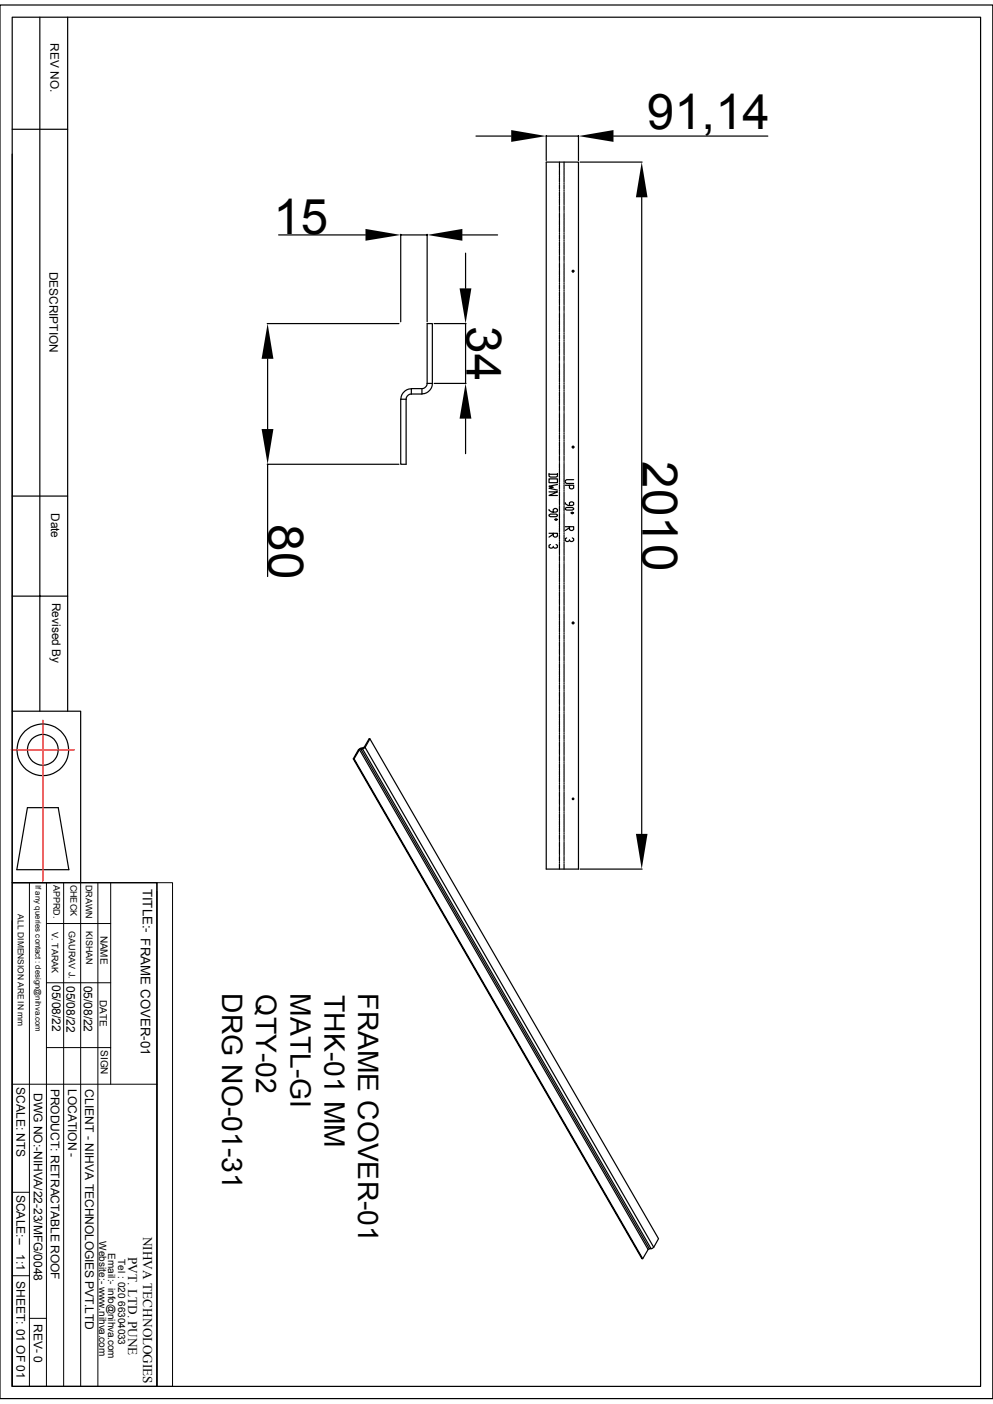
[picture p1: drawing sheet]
<svg xmlns="http://www.w3.org/2000/svg" width="210mm" height="297mm" viewBox="0 0 210 297" stroke-linecap="round" stroke-linejoin="round" font-family="sans-serif">
<g fill="none" stroke="#000" stroke-width=".25">
<path d="M0 1.1h210v294.8h-210zM2.6 3.6h204.8v289.7h-204.8zM8.4 3.6v146.9M14.3 3.6v146.9M2.6 32.6v117.9h14.5v36.2M2.6 27.3h11.7M100.7 28.8h7.4M115.5 34.3h6.8v149.6h-6.8zM115.5 28.7v5.3M115.5 28.8h6.8M118.3 34.3v1.2M118.3 35.6v.3"/>
<path d="M118.3 36v1M118.3 37.2v.2M118.3 37.5v1M118.3 38.7v.2M118.3 39.1v.9M119.3 34.3v1.2M119.3 35.6v.3M119.3 36v1M119.3 37.2v.2M119.3 37.5v1M119.3 38.7v.2M119.3 39.1v.9"/>
<path d="M122.3 28.7v5.3M122.7 34.3h13.1M129.8 28.8h32.6M58.9 49.7h18.4M84.8 49.6v18.5M84.8 49.7h5.5M90.3 49.6v18.5M97.8 49.7h7.4M98.5 53.6v7.4M118.3 40.2v.2M118.3 40.6v.9M118.3 41.7v.2"/>
<path d="M118.3 42.1v1M118.3 43.2v.2M118.3 43.6v.9M118.3 44.7v.2M118.3 45.1v1M118.3 46.2v.2M118.3 46.6v1M118.3 47.8v.2M118.3 48.1v1M118.3 49.3v.1M118.3 49.7v.9M118.3 50.8v.2"/>
<path d="M118.3 51.2v.9M118.3 52.3v.2M118.3 52.7v.9M118.3 53.8v.2M118.3 54.2v.9M118.3 55.3v.2M118.3 55.7v.9M118.3 56.8v.2M118.3 57.2v1M118.3 58.3v.2M118.3 58.7v.9M118.3 59.9v.1"/>
<path d="M119.3 40.2v.2M119.3 40.6v.9M119.3 41.7v.2M119.3 42.1v1M119.3 43.2v.2M119.3 43.6v.9M119.3 44.7v.2M119.3 45.1v1M119.3 46.2v.2M119.3 46.6v1M119.3 47.8v.2M119.3 48.1v1"/>
<path d="M119.3 49.3v.1M119.3 49.7v.9M119.3 50.8v.2M119.3 51.2v.9M119.3 52.3v.2M119.3 52.7v.9M119.3 53.8v.2M119.3 54.2v.9M119.3 55.3v.2M119.3 55.7v.9M119.3 56.8v.2M119.3 57.2v1"/>
<path d="M119.3 58.3v.2M119.3 58.7v.9M119.3 59.9v.1M135.7 41.7v134.7M56.5 68.5h27.9M56.6 75.9v14.9M91.8 68.5h6.8M98.5 68.5v12.6M118.3 60.2v1M118.3 61.4v.2M118.3 61.8v.9M118.3 62.9v.2"/>
<path d="M118.3 63.2v1M118.3 64.4v.2M118.3 64.8v.9M118.3 65.9v.2M118.3 66.3v.9M118.3 67.4v.2M118.3 67.8v.9M118.3 68.9v.2M118.3 69.3v.9M118.3 70.4v.2M118.3 70.8v1M118.3 72v.1"/>
<path d="M118.3 72.3v1M118.3 73.4v.3M118.3 73.8v1M118.3 75v.1M118.3 75.4v.9M118.3 76.5v.2M118.3 76.9v.9M118.3 78v.2M118.3 78.4v.9M118.3 79.5v.2M118.3 79.9v.9M119.3 60.2v1"/>
<path d="M119.3 61.4v.2M119.3 61.8v.9M119.3 62.9v.2M119.3 63.2v1M119.3 64.4v.2M119.3 64.8v.9M119.3 65.9v.2M119.3 66.3v.9M119.3 67.4v.2M119.3 67.8v.9M119.3 68.9v.2M119.3 69.3v.9"/>
<path d="M119.3 70.4v.2M119.3 70.8v1M119.3 72v.1M119.3 72.3v1M119.3 73.4v.3M119.3 73.8v1M119.3 75v.1M119.3 75.4v.9M119.3 76.5v.2M119.3 76.9v.9M119.3 78v.2M119.3 78.4v.9"/>
<path d="M119.3 79.5v.2M119.3 79.9v.9M56.5 98.2h27.9M56.6 98.2v23.8M84.8 84.5h1.1v13.7h-1.1zM87 82.3a2.2 2.2 0 0 0-2.2 2.2M87 83.4a1.12 1.12 0 0 0-1.1 1.1M87 83.4h2.2M89.2 82.2h-2.2v1.2M89.2 82.2v1.2M90.3 81.1a1.12 1.12 0 0 1-1.1 1.1M90.3 81.1v-12.6h1.1v12.6"/>
<path d="M90.3 81.1h1.1M91.4 81.1a2.2 2.2 0 0 1-2.2 2.2M91.8 81.1h6.8M98.5 88.6v7.4M118.3 81v.2M118.3 81.4v.9M118.3 82.6v.1M118.3 82.9v1M118.3 84v.2M118.3 84.4v1M118.3 85.6v.1M118.3 85.9v1"/>
<path d="M118.3 87.1v.1M118.3 87.5v.9M118.3 88.6v.2M118.3 88.9v1M118.3 90.1v.2M118.3 90.5v.9M118.3 91.6v.2M118.3 92v.9M118.3 93.1v.2M118.3 93.5v.9M118.3 94.6v.2M118.3 95v1"/>
<path d="M118.3 96.1v.2M118.3 96.5v1M118.3 97.7v.1M118.3 98v1M118.3 99.1v.3M118.3 99.5v1M119.3 81v.2M119.3 81.4v.9M119.3 82.6v.1M119.3 82.9v1M119.3 84v.2M119.3 84.4v1"/>
<path d="M119.3 85.6v.1M119.3 85.9v1M119.3 87.1v.1M119.3 87.5v.9M119.3 88.6v.2M119.3 88.9v1M119.3 90.1v.2M119.3 90.5v.9M119.3 91.6v.2M119.3 92v.9M119.3 93.1v.2M119.3 93.5v.9"/>
<path d="M119.3 94.6v.2M119.3 95v1M119.3 96.1v.2M119.3 96.5v1M119.3 97.7v.1M119.3 98v1M119.3 99.1v.3M119.3 99.5v1M2.6 104.9h11.7M116.1 101.3h1.8v.8h-1.8zM116.1 100.2v.6l.3 .1h1.2l.3-.1v-.6M116.1 104.1h1.8l-1.8 .7h1.8"/>
<path d="M116.1 112.8h1.8v.6l-.6 .2-.3-.2v-.6M116.1 100.3h1.8M116.1 108.9l.3-.1h1.2l.3 .1v.2l-.3 .2h-1.2l-.3-.2zM116.1 107.8v.2l.6 .3h.9l.3-.1v-.4l-.6-.2-.3 .2v.5M116.4 115.2l-.3 .2v.4l.3 .2 .6-.2M117 113l-.9 .6M117.3 109.9l.3-.2 .3 .2-.3 .2zM117.6 115.2l.3 .2v.4l-.6 .2-.3-.2v-.2M117.9 102.5l-1.8 .4 .9 .2-.9 .2 1.8 .4M118.3 100.7v.2M118.3 101v1M118.3 102.2v.2"/>
<path d="M118.3 102.6v.9M118.3 103.7v.2M118.3 104.1v.9M118.3 105.2v.2M118.3 105.6v1M118.3 106.7v.2M118.3 107.1v.9M118.3 108.2v.2M118.3 108.6v1M118.3 109.7v.2M118.3 110.1v1M118.3 111.3v.2"/>
<path d="M118.3 111.6v1M118.3 112.8v.1M118.3 113.2v.9M118.3 114.3v.2M118.3 114.7v.9M118.3 115.8v.2M118.3 116.2v.9M118.3 117.3v.2M118.3 117.7v.9M118.3 118.8v.2M118.3 119.2v.9M119.3 100.7v.2"/>
<path d="M119.3 101v1M119.3 102.2v.2M119.3 102.6v.9M119.3 103.7v.2M119.3 104.1v.9M119.3 105.2v.2M119.3 105.6v1M119.3 106.7v.2M119.3 107.1v.9M119.3 108.2v.2M119.3 108.6v1M119.3 109.7v.2"/>
<path d="M119.3 110.1v1M119.3 111.3v.2M119.3 111.6v1M119.3 112.8v.1M119.3 113.2v.9M119.3 114.3v.2M119.3 114.7v.9M119.3 115.8v.2M119.3 116.2v.9M119.3 117.3v.2M119.3 117.7v.9M119.3 118.8v.2"/>
<path d="M119.3 119.2v.9M119.5 102.7h1.8v.6l-.3 .1-.6-.1v-.6M119.5 111.4h1.8v.6l-.6 .2-.3-.2v-.6M119.5 107.5l.3-.1h1.2l.3 .1v.2l-.3 .2h-1.2l-.3-.2zM119.5 106.3v.3l.6 .3h.9l.3-.1v-.5l-.3-.1-.6 .1v.6M119.8 113.8l-.3 .2v.3l.3 .3 .6-.3M120.4 111.6l-.9 .6M120.7 108.5l.3-.2 .3 .2-.3 .2zM121 113.8l.3 .2v.3l-.3 .3h-.3l-.3-.4M121.3 101.5h-1.5l-.3 .2v.4l.3 .2h1.5M2.6 126.1h11.7M118.3 120.3v.2"/>
<path d="M118.3 120.7v1M118.3 121.8v.2M118.3 122.2v.9M118.3 123.4v.1M118.3 123.7v1M118.3 124.9v.2M118.3 125.3v.9M118.3 126.4v.2M118.3 126.7v1M118.3 127.9v.2M118.3 128.3v.9M118.3 129.4v.2"/>
<path d="M118.3 129.8v.9M118.3 130.9v.2M118.3 131.3v.9M118.3 132.4v.2M118.3 132.8v.9M118.3 133.9v.2M118.3 134.3v1M118.3 135.5v.1M118.3 135.8v1M118.3 136.9v.3M118.3 137.3v1M118.3 138.5v.1"/>
<path d="M118.3 138.9v.9M118.3 140v.2M119.3 120.3v.2M119.3 120.7v1M119.3 121.8v.2M119.3 122.2v.9M119.3 123.4v.1M119.3 123.7v1M119.3 124.9v.2M119.3 125.3v.9M119.3 126.4v.2M119.3 126.7v1"/>
<path d="M119.3 127.9v.2M119.3 128.3v.9M119.3 129.4v.2M119.3 129.8v.9M119.3 130.9v.2M119.3 131.3v.9M119.3 132.4v.2M119.3 132.8v.9M119.3 133.9v.2M119.3 134.3v1M119.3 135.5v.1M119.3 135.8v1"/>
<path d="M119.3 136.9v.3M119.3 137.3v1M119.3 138.5v.1M119.3 138.9v.9M119.3 140v.2M2.6 150.5v36.2M76 158.6l61.1 105.7-1.2 2M76.3 158.4h.4l61 105.8h-.4zM76.4 158.3l-.5 .3M77 158.1l1.1-1.8h.1l-1 1.8M77 158.1l-.3 .1M77 158.1h.2"/>
<path d="M77.2 158.1l-.5 .3 .1-.2h-.4l-.4 .4M78.2 156.3l61.1 105.7-1 1.9-61.1-105.8M118.3 140.4v.9M118.3 141.5v.2M118.3 141.9v.9M118.3 143v.2M118.3 143.4v.9M118.3 144.5v.2M118.3 144.9v.9M118.3 146v.2M118.3 146.4v1M118.3 147.5v.2"/>
<path d="M118.3 147.9v1M118.3 149.1v.1M118.3 149.4v1M118.3 150.6v.1M118.3 151v.9M118.3 152.1v.2M118.3 152.4v1M118.3 153.6v.2M118.3 154v.9M118.3 155.1v.2M118.3 155.5v.9M118.3 156.6v.2"/>
<path d="M118.3 157v.9M118.3 158.1v.2M118.3 158.5v1M118.3 159.6v.2M119.3 140.4v.9M119.3 141.5v.2M119.3 141.9v.9M119.3 143v.2M119.3 143.4v.9M119.3 144.5v.2M119.3 144.9v.9M119.3 146v.2"/>
<path d="M119.3 146.4v1M119.3 147.5v.2M119.3 147.9v1M119.3 149.1v.1M119.3 149.4v1M119.3 150.6v.1M119.3 151v.9M119.3 152.1v.2M119.3 152.4v1M119.3 153.6v.2M119.3 154v.9M119.3 155.1v.2"/>
<path d="M119.3 155.5v.9M119.3 156.6v.2M119.3 157v.9M119.3 158.1v.2M119.3 158.5v1M119.3 159.6v.2M5.8 170.9h6.5l2.3 13.1h-11zM74.7 160.5l61.1 105.8h.1l-61-105.8 1.1-1.9h-.2l-1.1 1.9h.2M118.3 160v1M118.3 161.2v.1M118.3 161.5v1M118.3 162.6v.3"/>
<path d="M118.3 163v1M118.3 164.2v.2M118.3 164.5v1M118.3 165.7v.2M118.3 166.1v.9M118.3 167.2v.2M118.3 167.6v.9M118.3 168.7v.2M118.3 169.1v1M118.3 170.2v.2M118.3 170.6v.9M118.3 171.7v.2"/>
<path d="M118.3 172.1v1M118.3 173.2v.2M118.3 173.6v1M118.3 174.8v.2M118.3 175.1v1M118.3 176.3v.1M118.3 176.7v.9M118.3 177.8v.2M118.3 178.2v.9M118.3 179.3v.2M118.3 179.7v.9M119.3 160v1"/>
<path d="M119.3 161.2v.1M119.3 161.5v1M119.3 162.6v.3M119.3 163v1M119.3 164.2v.2M119.3 164.5v1M119.3 165.7v.2M119.3 166.1v.9M119.3 167.2v.2M119.3 167.6v.9M119.3 168.7v.2M119.3 169.1v1"/>
<path d="M119.3 170.2v.2M119.3 170.6v.9M119.3 171.7v.2M119.3 172.1v1M119.3 173.2v.2M119.3 173.6v1M119.3 174.8v.2M119.3 175.1v1M119.3 176.3v.1M119.3 176.7v.9M119.3 177.8v.2M119.3 178.2v.9"/>
<path d="M119.3 179.3v.2M119.3 179.7v.9M2.6 186.7h30.6v106.6h-30.6zM2.6 194.8v98.5M118.3 182.7v1.2M118.3 180.8v.2M118.3 181.2v.9M118.3 182.3v.2M119.3 180.8v.2M119.3 181.2v.9M119.3 182.3v.2M119.3 182.7v1.2"/>
<path d="M122.7 183.9h13.1M137.4 264.2l-.3 .1M138.2 263.9l-.5 .3"/>
<circle cx="121.2" cy="57.4" r=".17"/>
<circle cx="121.2" cy="94.6" r=".17"/>
<circle cx="121.2" cy="131.8" r=".17"/>
<circle cx="9.1" cy="158.6" r="5.5"/>
<circle cx="9.1" cy="158.6" r="3.3"/>
<circle cx="121.2" cy="169" r=".17"/>
</g>
<path d="M108.1 27.5l7.4 1.3-7.4 1.2zM122.3 28.8l7.5-1.3v2.5zM77.3 48.4l7.5 1.3-7.5 1.2zM90.3 49.7l7.5-1.3v2.5zM135.7 34.3l1.2 7.4h-2.4zM56.6 68.5l1.2 7.4h-2.5zM97.2 61h2.5l-1.2 7.5zM55.3 90.8h2.5l-1.2 7.4zM98.5 81.1l1.2 7.5h-2.5zM134.5 176.4h2.4l-1.2 7.5z" fill="#000"/>
<g fill="none" stroke="#000" stroke-width=".21">
<path d="M2.6 186.7h30.6M6.2 186.7v106.6M9.8 195.4h13.6M9.8 186.7v106.6M13.5 186.7v106.6M17.1 186.7v106.6M20.7 186.7v106.6M23.4 186.7v42.7M33.2 186.7h3.3v106.6h-3.3zM33.2 188.6v104.7M9.8 207.9h13.6M2.6 229.4h30.6"/>
<path d="M9.8 221.6h13.6M2.6 252.2h3.6M2.6 269.9h3.6M6.2 278.9h3.6"/>
</g>
<g fill="none" stroke="#f00" stroke-width=".25">
<path d="M2.4 158.6h.5M3 158.6h.1M3.1 158.6h.5M3.7 158.6h.1M3.9 158.6h.5M4.5 158.6h.1M4.7 158.6h.4M5.2 158.6h.1M5.4 158.6h.5M6 158.6h.1M6.2 158.6h.4M6.7 158.6h.1"/>
<path d="M6.9 158.6h.5M7.5 158.6h.1M7.7 158.6h.5M8.3 158.6h.1M8.4 158.6h.5M9 158.6h.1M9.1 152.4v.2M9.1 152.7v.1M9.1 152.9v.5M9.1 153.5h.1M9.1 153.6v.5M9.1 154.2v.1"/>
<path d="M9.1 154.4v.5M9.1 155v.1M9.1 155.2v.4M9.1 155.7v.1M9.1 155.9v.5M9.1 156.5h.1M9.1 156.7v.4M9.1 157.2v.1M9.1 157.4v.5M9.1 158v.1M9.1 158.2v.5M9.1 158.8h.1"/>
<path d="M9.1 158.9v.5M9.1 159.5v.1M9.1 159.7v.4M9.2 158.6h.5M9.8 158.6h.1M9.9 158.6h.5M10.5 158.6h.1M10.7 158.6h.5M11.3 158.6h.1M11.5 158.6h.4M12 158.6h.1M12.2 158.6h.5"/>
<path d="M12.8 158.6h.1M13 158.6h.5M13.5 158.6h.1M13.7 158.6h.5M14.3 158.6h.1M14.5 158.6h.4M15.1 158.6h.1M15.2 158.6h.5M9.1 160.3v.1M9.1 160.4v.5M9.1 161v.1M9.1 161.2v.5"/>
<path d="M9.1 161.8h.1M9.1 162v.4M9.1 162.5v.1M9.1 162.7v.5M9.1 163.3v.1M9.1 163.4v.6M9.1 164v.1M9.1 164.2v.5M9.1 164.8v.1M9.1 165v.4M9.1 165.6v.1M9.1 165.7v.5"/>
<path d="M9.1 166.3v.1M9.1 166.5v.5M9.1 167v.1M9.1 167.3v.4M9.1 167.8v.1M9.1 168v.5M9.1 168.6v.1M9.1 168.7v.5M9.1 169.3v.1M9.1 169.5v.5M9.1 170.1v.1M9.1 170.3v.4"/>
<path d="M9.1 170.9h.1M9.1 171v.5M9.1 171.6v.1M9.1 171.8v.5M9.1 172.3v.1M9.1 172.6v.4M9.1 173.1v.1M9.1 173.3v.5M9.1 173.9h.1M9.1 174v.5M9.1 174.6v.1M9.1 174.8v.5"/>
<path d="M9.1 175.4v.1M9.1 175.6v.4M9.1 176.1v.1M9.1 176.3v.5M9.1 176.9v.1M9.1 177.1v.4M9.1 177.6v.1M9.1 177.8v.5M9.1 178.4v.1M9.1 178.6v.5M9.1 179.2h.1M9.1 179.3v.5"/>
<path d="M9.1 179.9v.1M9.1 180.1v.5M9.1 180.7v.1M9.1 180.8v.5M9.1 181.4v.1M9.1 181.6v.5M9.1 182.2v.1M9.1 182.4v.4M9.1 182.9v.1M9.1 183.1v.5M9.1 183.7v.1M9.1 183.9v.5"/>
<path d="M9.1 184.4v.1M9.1 184.6v.5M9.1 185.2v.1M9.1 185.4v.4M9.1 186v.1M9.1 186.1v.3"/>
</g>
<g font-size="10.4">
<text x="136.8" y="27.3">91,14</text>
<text x="57.8" y="49.5">15</text>
<text x="98.6" y="69" transform="rotate(90 98.6 69)">34</text>
<text x="135.9" y="97.6" transform="rotate(90 135.9 97.6)">2010</text>
<text x="56.8" y="110.9" transform="rotate(90 56.8 110.9)">80</text>
</g>
<g font-size="6">
<text x="47" y="210.1" transform="rotate(90 47 210.1)">DRG NO-01-31</text>
<text x="54.2" y="210.4" transform="rotate(90 54.2 210.4)">QTY-02</text>
<text x="61.4" y="210.1" transform="rotate(90 61.4 210.1)">MATL-GI</text>
<text x="68.6" y="210.5" transform="rotate(90 68.6 210.5)">THK-01 MM</text>
<text x="75.8" y="210.1" transform="rotate(90 75.8 210.1)">FRAME COVER-01</text>
</g>
<g font-size="2.8">
<text x="30.2" y="188" transform="rotate(90 30.2 188)">TITLE:- FRAME COVER-01</text>
<text x="30.3" y="261.6" transform="rotate(90 30.3 261.6)">NIHVA TECHNOLOGIES</text>
<text x="27.1" y="265.9" transform="rotate(90 27.1 265.9)">PVT. LTD. PUNE</text>
</g>
<g font-size="2.5">
<text x="10.7" y="9.2" transform="rotate(90 10.7 9.2)">REV NO.</text>
<text x="10.5" y="57.5" transform="rotate(90 10.5 57.5)">DESCRIPTION</text>
<text x="10.8" y="108.5" transform="rotate(90 10.8 108.5)">Date</text>
<text x="11" y="127.5" transform="rotate(90 11 127.5)">Revised By</text>
<text x="11" y="208.4" transform="rotate(90 11 208.4)">05/08/22</text>
<text x="14.1" y="208.5" transform="rotate(90 14.1 208.5)">05/08/22</text>
<text x="17.7" y="208.5" transform="rotate(90 17.7 208.5)">05/08/22</text>
<text x="3.5" y="230" transform="rotate(90 3.5 230)">SCALE: NTS</text>
<text x="7.2" y="231.2" transform="rotate(90 7.2 231.2)">DWG NO:-NIHVA/22-23/MFG/0048</text>
<text x="10.8" y="230.3" transform="rotate(90 10.8 230.3)">PRODUCT: RETRACTABLE ROOF</text>
<text x="14.4" y="230.3" transform="rotate(90 14.4 230.3)">LOCATION -</text>
<text x="18" y="230.4" transform="rotate(90 18 230.4)">CLIENT - NIHVA TECHNOLOGIES PVT.LTD</text>
<text x="3.5" y="252.7" transform="rotate(90 3.5 252.7)">SCALE:--</text>
<text x="3.5" y="265.3" transform="rotate(90 3.5 265.3)">1:1</text>
<text x="3.5" y="271" transform="rotate(90 3.5 271)">SHEET: 01 OF 01</text>
<text x="7.2" y="280" transform="rotate(90 7.2 280)">REV- 0</text>
</g>
<g font-size="2.1">
<text x="21.3" y="197.9" transform="rotate(90 21.3 197.9)">NAME</text>
<text x="21.1" y="211.5" transform="rotate(90 21.1 211.5)">DATE</text>
<text x="21.3" y="222.1" transform="rotate(90 21.3 222.1)">SIGN</text>
<text x="21" y="262.6" transform="rotate(90 21 262.6)">Website:- www.nihva.com</text>
<text x="22.9" y="265" transform="rotate(90 22.9 265)">Email:- info@nihva.com</text>
<text x="25" y="266.3" transform="rotate(90 25 266.3)">Tel : 020 66304033</text>
</g>
<g font-size="1.9">
<text x="11.3" y="187.2" transform="rotate(90 11.3 187.2)">APPRD.</text>
<text x="14.9" y="187.1" transform="rotate(90 14.9 187.1)">CHECK</text>
<text x="18.1" y="187.2" transform="rotate(90 18.1 187.2)">DRAWN</text>
<text x="11" y="197.1" transform="rotate(90 11 197.1)">V. TARAK</text>
<text x="14.6" y="197" transform="rotate(90 14.6 197)">GAURAV J.</text>
<text x="18.2" y="197" transform="rotate(90 18.2 197)">KISHAN</text>
</g>
<text font-size="1.8" x="3.8" y="193.4" transform="rotate(90 3.8 193.4)">ALL DIMENSION ARE IN mm</text>
<text font-size="1.7" x="7.5" y="187.2" transform="rotate(90 7.5 187.2)">If any queries contact : design@nihva.com</text>
</svg>
